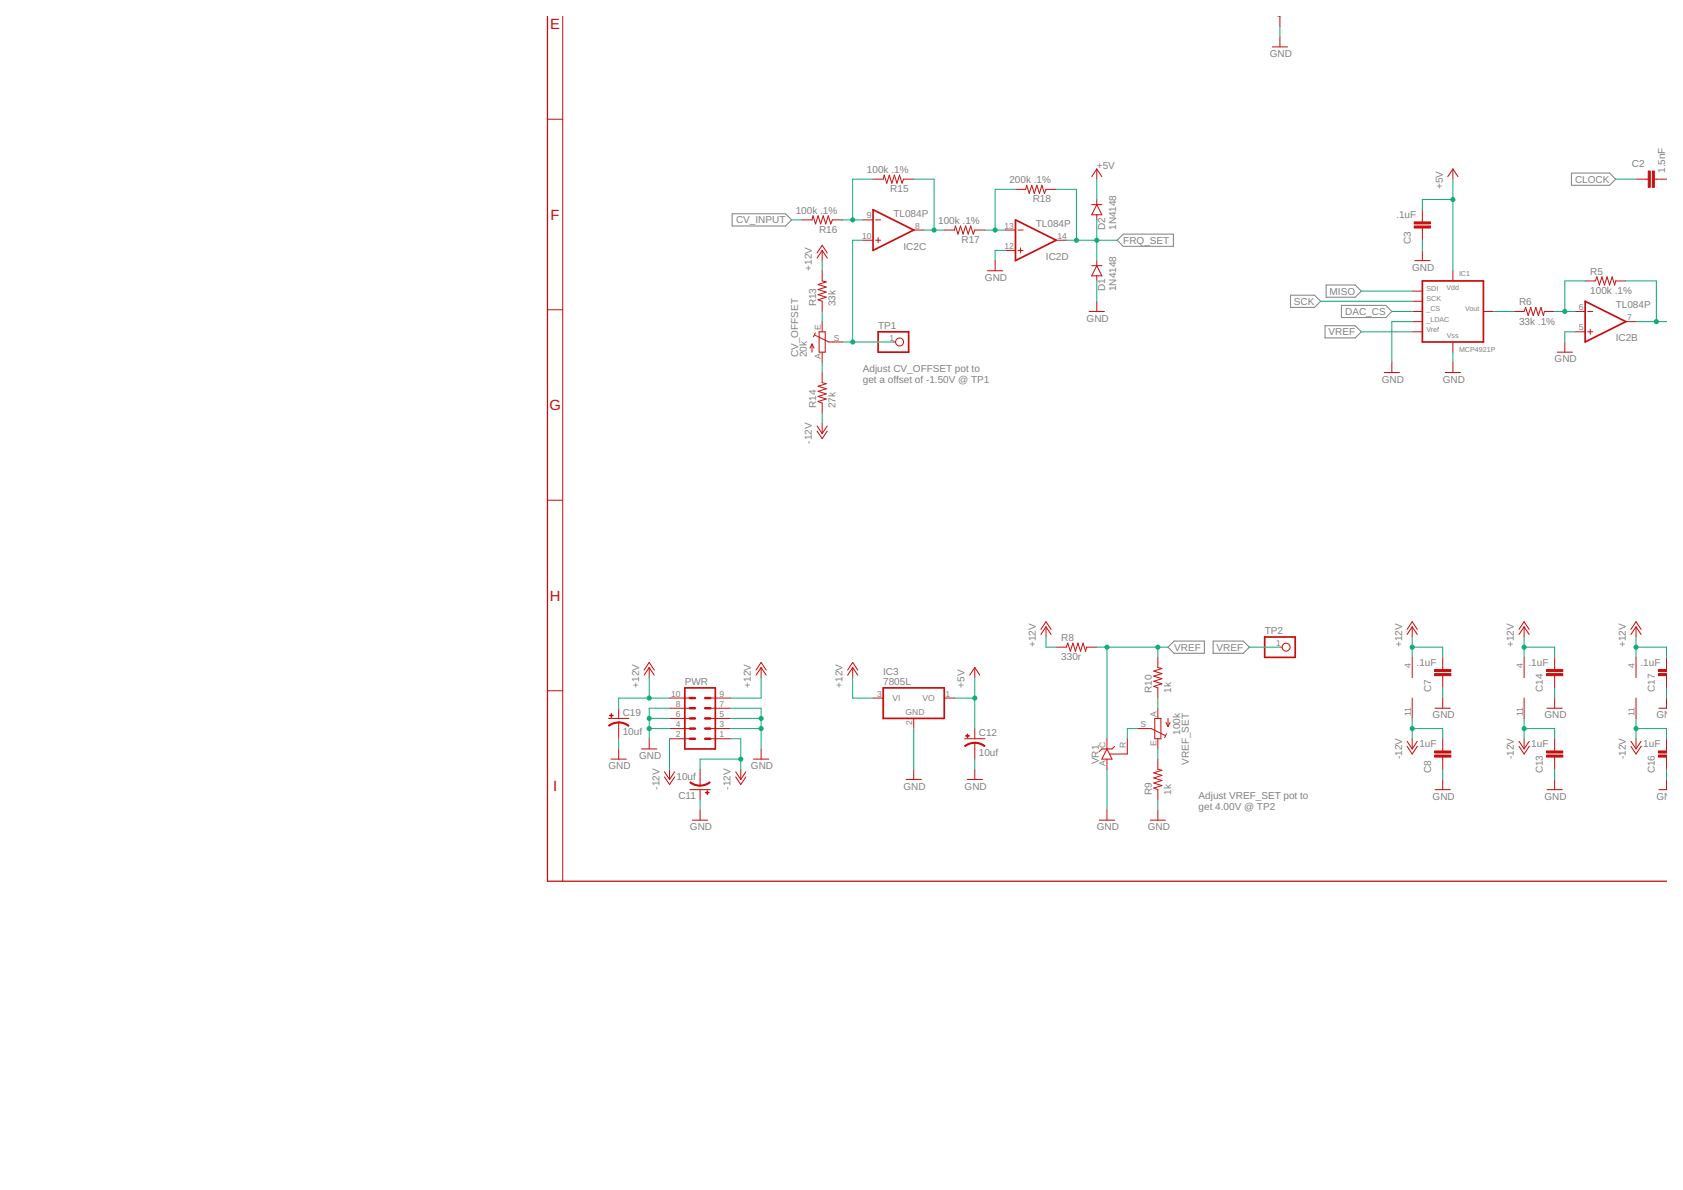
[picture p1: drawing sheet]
<svg xmlns="http://www.w3.org/2000/svg" width="420mm" height="297mm" viewBox="0 0 420 297" stroke-linecap="round" stroke-linejoin="round" font-family="sans-serif">
<path d="M182.8 53.4h13.3l1.5 1.5-1.5 1.5h-13.3zM278.9 60l1.5-1.6h12.5v3.1h-12.5zM392.3 43.2h9.5l1.6 1.5-1.6 1.5h-9.5zM322.2 73.7h6l1.5 1.5-1.5 1.5h-6zM331.1 71.1h7.2l1.6 1.6-1.6 1.5h-7.2zM334.9 76.2h11l1.6 1.5-1.6 1.6h-11zM330.8 81.3h7.5l1.6 1.5-1.6 1.5h-7.5zM291.6 161.5l1.5-1.5h7.6v3.1h-7.6zM302.9 160h7.5l1.5 1.5-1.5 1.6h-7.5z" fill="none" stroke="#808080" stroke-width=".25"/>
<path d="M218 52.3l10.1 5.1-10.1 5.1zM253.5 54.9l10.2 5.1-10.2 5zM355.1 70.1h15.2v15.3h-15.2zM395.7 75.2l10.2 5.1-10.2 5.1zM219.2 82.8h7.6v5.1h-7.6zM315.7 159h7.6v5.1h-7.6zM171 171.7h7.6v15.2h-7.6zM220.5 171.7h15.2v7.6h-15.2z" fill="none" stroke="#c90d0c" stroke-width=".42"/>
<g fill="none" stroke="#c90d0c" stroke-width=".25">
<path d="M140.5 4.1v215.9M317.6 11.7h3.8M319.5 4.1v2.5M319.5 9.2v2.5M136.7 29.8h3.8M200.2 54.9h2.5l.3-1 .6 2 .6-2 .7 2 .6-2 .6 2 .7-2 .6 2 .4-1h2.5M215.4 60h2.6M215.4 54.9h2.6M218 44.7h2.5l.2-1 .7 2 .6-2 .7 2 .6-2 .6 2 .7-2 .6 2 .4-1h2.5M218.6 60h1.3M218.6 54.9h1.3M219.2 59.3v1.3"/>
<path d="M228.1 57.4h2.6M235.7 57.4h2.6l.2-1 .7 2 .6-2 .6 2 .7-2 .6 2 .6-2 .7 2 .4-1h2.5M251 57.4h2.5M253.5 47.3h2.6l.2-1.1 .6 2.1 .7-2.1 .6 2.1 .6-2.1 .7 2.1 .6-2.1 .7 2.1 .3-1h2.6M254.1 57.4h1.3M263.7 60h2.5M272.5 51.1h2.6M273.8 42.2v2.5M273.8 49.8v1.3M273.8 53.6v1.3M273.8 51.1l1.3 2.5h-2.6zM273.8 42.2l1.3 1.9"/>
<path d="M273.8 42.2l-1.3 1.9M355.1 52.3v3.1M355.1 56.9v3.1M362.7 42.2v2.5M362.7 42.2l1.3 1.9M362.7 42.2l-1.3 1.9M408.4 44.7h3.1M413 44.7h3M136.7 77.3h3.8M204 63.1l1.3-1.9 1.2 1.9M205.3 62.5l1.2 1.9M205.3 62.5l-1.3 1.9"/>
<path d="M205.3 62.5v2.5M205.3 67.6v2.5l1 .3-2.1 .6 2.1 .6-2.1 .7 2.1 .6-2.1 .7 2.1 .6-2.1 .6 1.1 .4v2.5M246.5 67.6h3.8M248.4 65v2.6M251 62.5h2.5M254.1 62.5h1.3M254.8 61.9v1.2M271.9 77.7h3.8M272.5 66.3h2.6M273.8 66.3l1.3 2.6h-2.6zM273.8 65v1.3M273.8 68.9v1.2"/>
<path d="M273.8 75.2v2.5M352.6 77.7h2.5M352.6 72.7h2.5M352.6 75.2h2.5M353.2 65h3.8M355.1 62.5v2.5M362.7 67.6v2.5M370.3 77.7h2.6M378 77.7h2.5l.4-1 .6 2.1 .6-2.1 .7 2.1 .6-2.1 .6 2.1 .7-2.1 .6 2.1 .3-1.1h2.5M393.2 77.7h2.5M395.7 70.1h2.6l.4-1 .6 2 .6-2 .7 2 .6-2 .6 2 .7-2 .6 2 .3-1h2.5M396.4 77.7h1.2"/>
<path d="M202.7 85.9v2M202.7 85.9l-.5 1M202.7 85.9l.5 1M203.4 83.6l3.5 1.8h3.4M203.5 83.1l-.4 1M204.5 82.8h1.5v5.1h-1.5zM205.3 80.3v2.5M205.3 87.9v2.5M205.3 93v2.5l1 .3-2.1 .6 2.1 .6-2.1 .7 2.1 .6-2.1 .7 2.1 .6-2.1 .6 1.1 .4v2.5M223 85.4h.6M345.6 93h3.8M347.5 90.4v2.6"/>
<path d="M352.6 82.8h2.5M352.6 80.3h2.5M360.8 93h3.8M362.7 85.4v2.5M362.7 90.4v2.6M388.7 87.9h3.9M390.7 85.4v2.5M393.2 82.8h2.5M396.4 82.8h1.2M397 82.2v1.3M405.9 80.3h2.5M204 106.3l1.3 1.9"/>
<path d="M204 107.6l1.3 1.9 1.2-1.9M205.3 105.7v2.5M206.5 106.3l-1.2 1.9M136.7 124.9h3.8M259.9 157.1l1.2-1.9 1.3 1.9M261.1 156.5l1.3 1.9M261.1 156.5l-1.2 1.9M261.1 156.5v2.5M351.3 157.1l1.3-1.9 1.2 1.9M352.6 156.5l1.2 1.9M352.6 156.5l-1.3 1.9M352.6 156.5v2.5"/>
<path d="M379.2 157.1l1.3-1.9 1.3 1.9M380.5 156.5v2.5M380.5 156.5l1.3 1.9M380.5 156.5l-1.3 1.9M407.2 157.1l1.2-1.9 1.3 1.9M408.4 156.5v2.5M408.4 156.5l1.3 1.9M408.4 156.5l-1.2 1.9M136.7 172.4h3.8M151.9 179.3h5.1M154.5 176.8v2.5M160.8 167.3l1.3-1.9 1.2 1.9"/>
<path d="M162.1 166.6l1.2 1.9M162.1 166.6l-1.3 1.9M162.1 166.6v2.6M167.2 176.8h5M167.2 179.3h5M167.2 174.2h5M177.3 176.8h5.1M177.3 179.3h5.1M177.3 174.2h5.1M188.7 167.3l1.3-1.9 1.3 1.9M190 166.6v2.6M190 166.6l1.3 1.9"/>
<path d="M190 166.6l-1.3 1.9M211.6 167.3l1.3-1.9 1.2 1.9M212.9 166.6l1.2 1.9M212.9 166.6l-1.3 1.9M212.9 166.6v2.6M218 174.2h2.5M228.1 179.3v2.6M235.7 174.2h2.6M243.4 166.6v2.6M243.4 166.6l1.2 1.9M243.4 166.6l-1.3 1.9M263.7 161.5h2.5l.4-1 .6 2.1 .6-2.1 .7 2.1 .6-2.1 .6 2.1 .7-2.1 .6 2.1 .3-1.1h2.5"/>
<path d="M288.3 179.3h1.5v5.1h-1.5zM289.1 164.1v2.5l1 .3-2.1 .6 2.1 .6-2.1 .7 2.1 .6-2.1 .7 2.1 .6-2.1 .6 1.1 .4v2.5M289.1 176.8v2.5M291.6 179.3v2.1M319.5 161.5h.6M352.6 164.1v5.1M352.6 174.2v5.1M358.3 176.8h3.8M360.2 164.1v3M360.2 168.7v3M360.2 174.2v2.6M380.5 164.1v5.1"/>
<path d="M380.5 174.2v5.1M386.2 176.8h3.8M388.1 164.1v3M388.1 168.7v3M388.1 174.2v2.6M408.4 164.1v5.1M408.4 174.2v5.1M414.1 176.8h1.9M152.5 189.5h3.9M154.5 180.3v4.1M154.5 186.9v2.6M160.2 186.9h3.8"/>
<path d="M162.1 184.4v2.5M165.9 192.7l1.3 1.9M165.9 193.9l1.3 1.9 1.2-1.9M167.2 181.9h5M167.2 184.4h5M167.2 192v2.6M168.4 192.7l-1.2 1.9M172.2 197.1h5.1M174.8 192v4.1M174.8 197.1v2.5M177.3 181.9h5.1M177.3 184.4h5.1"/>
<path d="M183.7 192.7l1.2 1.9M183.7 193.9l1.2 1.9 1.3-1.9M184.9 192v2.6M186.2 192.7l-1.3 1.9M188.1 189.5h3.8M190 186.9v2.6M226.2 194.6h3.8M228.1 192v2.6M240.8 184.4h5.1M241.4 194.6h3.9M243.4 181.9v2.5M243.4 185.4v4.1"/>
<path d="M243.4 192v2.6M276.4 186.9l1.2 2.6h-2.5zM276.4 184.4v2.5M276.4 189.5v2.5M278.3 186.3l-.7 .6h-2.5l-.7 .7M281.4 184.4v3.8h-4.4M284 181.9h3.4l3.5 1.7M289.1 189.5v2.5l1 .3-2.1 .6 2.1 .6-2.1 .7 2.1 .6-2.1 .7 2.1 .6-2.1 .6 1.1 .4v2.5M289.1 184.4v2.5M291.1 180.3l.5 1.1M291.2 183.2l-.4 .9M292.1 180.3l-.5 1.1"/>
<path d="M351.3 185l1.3 1.9M351.3 186.3l1.3 1.9 1.2-1.9M352.6 184.4v2.5M353.8 185l-1.2 1.9M358.3 197.1h3.8M360.2 184.4v3.1M360.2 189v3M360.2 194.6v2.5M379.2 185l1.3 1.9M379.2 186.3l1.3 1.9 1.3-1.9M380.5 184.4v2.5M381.8 185l-1.3 1.9"/>
<path d="M386.2 197.1h3.8M388.1 184.4v3.1M388.1 189v3M388.1 194.6v2.5M407.2 185l1.2 1.9M407.2 186.3l1.2 1.9 1.3-1.9M408.4 184.4v2.5M409.7 185l-1.3 1.9M414.1 197.1h1.9M172.9 204.7h3.8M174.8 202.2v2.5M274.4 204.7h3.9"/>
<path d="M276.4 202.2v2.5M287.1 204.7h3.9M289.1 202.2v2.5"/>
<circle cx="224.6" cy="85.4" r=".99"/>
<circle cx="321.1" cy="161.5" r=".99"/>
</g>
<g fill="#c90d0c" stroke="#c90d0c" stroke-width=".25">
<path d="M412.5 42.7h.5v4.1h-.5z"/>
<path d="M411.5 42.7h.5v4.1h-.5z"/>
<path d="M353.1 55.4h4v.5h-4z"/>
<path d="M353.1 56.4h4v.5h-4z"/>
<path d="M358.1 167.1h4.1v.5h-4.1z"/>
<path d="M358.1 168.1h4.1v.6h-4.1z"/>
<path d="M358.1 187.5h4.1v.5h-4.1z"/>
<path d="M358.1 188.5h4.1v.5h-4.1z"/>
<path d="M241.1 183.6h.9v.1h-.9z"/>
<path d="M241.5 183.2h.1v.9h-.1z"/>
<path d="M386.1 187.5h4v.5h-4z"/>
<path d="M386.1 188.5h4v.5h-4z"/>
<path d="M386.1 167.1h4v.5h-4z"/>
<path d="M386.1 168.1h4v.6h-4z"/>
<path d="M414 187.5h2v.5h-2z"/>
<path d="M414 188.5h2v.5h-2z"/>
<path d="M414 167.1h2v.5h-2z"/>
<path d="M414 168.1h2v.6h-2z"/>
<path d="M176.1 197.8h.9v.1h-.9z"/>
<path d="M176.5 197.4h.1v.9h-.1z"/>
<path d="M152.2 178.5h.9v.2h-.9z"/>
<path d="M152.6 178.2h.1v.8h-.1z"/>
</g>
<g fill="#c90d0c" stroke="#c90d0c" stroke-width=".25">
<path d="M243.4 185.3l1.3 .2 1.2 .7-.2 .2-.8-.6-1.5-.3z" fill-rule="evenodd"/>
<path d="M240.8 186.2l1.2-.7 1.4-.2v.2l-1.1 .2-1.3 .7z" fill-rule="evenodd"/>
<path d="M172.4 195.2l1.3 .6 1.1 .2v.2l-1.9-.4-.7-.5z" fill-rule="evenodd"/>
<path d="M174.8 196l1-.2 1.4-.6 .1 .1-1.7 .9h-.8z" fill-rule="evenodd"/>
<path d="M154.5 180.2l1.3 .2 1.2 .7-.1 .2-.9-.5-1.5-.4z" fill-rule="evenodd"/>
<path d="M151.9 181.1l1.2-.7 1.4-.2v.3l-1.1 .1-1.3 .7z" fill-rule="evenodd"/>
</g>
<path d="M136.7 4.1v215.9h279.3" fill="none" stroke="#c90d0c" stroke-width=".32"/>
<path d="M172.2 174.2h1.3M172.2 176.8h1.3M172.2 179.3h1.3M176 174.2h1.3M176 176.8h1.3M176 179.3h1.3M172.2 181.9h1.3M172.2 184.4h1.3M176 181.9h1.3M176 184.4h1.3" fill="none" stroke="#c90d0c" stroke-width=".61"/>
<g fill="none" stroke="#0dab76" stroke-width=".25">
<path d="M319.5 6.6v2.6M197.6 54.9h2.6M210.3 54.9h5.1M215.4 60h-2.5v25.4M218 44.7h-5.1v10.2M228.1 44.7h5.1v12.7M230.7 57.4h5M245.9 57.4h5.1M253.5 47.3h-5.1v10.1M263.7 47.3h5v12.7M266.2 60h12.7M273.8 44.7v5.1"/>
<path d="M273.8 54.9v10.1M355.1 60v2.5M362.7 44.7v22.9M362.7 49.8h-7.6v2.5M403.4 44.7h5M205.3 65v2.6M205.3 77.7v2.6M251 62.5h-2.6v2.5M273.8 70.1v5.1M329.7 75.2h22.9M339.9 72.7h12.7M347.5 77.7h5.1"/>
<path d="M372.9 77.7h5.1M388.1 77.7h5.1M395.7 70.1h-5v7.6M405.9 70.1h7.6v10.2M205.3 90.4v2.6M210.3 85.4h12.7M339.9 82.8h12.7M352.6 80.3h-5.1v10.1M362.7 87.9v2.5M393.2 82.8h-2.5v2.6M408.4 80.3h7.6M205.3 103.1v2.6"/>
<path d="M261.1 159v2.5h2.6M352.6 159v5.1M380.5 159v5.1M408.4 159v5.1M162.1 179.3h5.1M162.1 169.2v5M167.2 176.8h-5.1v7.6M167.2 174.2h-12.7v2.6M182.4 176.8h7.6v10.1M182.4 179.3h7.6M190 169.2v5h-7.6M212.9 169.2v5h5.1"/>
<path d="M238.3 174.2h5.1M243.4 169.2v12.7M273.8 161.5h17.8M276.4 161.5v22.9M289.1 161.5v2.6M289.1 174.2v2.6M311.9 161.5h7.6M352.6 161.5h7.6v2.6M352.6 179.3v5.1M360.2 171.7v2.5M380.5 161.5h7.6v2.6M380.5 179.3v5.1"/>
<path d="M388.1 171.7v2.5M408.4 179.3v5.1M408.4 161.5h7.6M154.5 184.4v2.5M162.1 181.9h5.1M167.2 184.4v7.6M174.8 199.6v2.6M182.4 181.9h7.6M182.4 184.4h2.5v7.6M184.9 189.5h-10.1v2.5M228.1 181.9v10.1M243.4 189.5v2.5"/>
<path d="M276.4 192v10.2M284 181.9h-2.6v2.5M289.1 186.9v2.6M289.1 199.6v2.6M352.6 181.9h7.6v2.5M360.2 192v2.6M380.5 181.9h7.6v2.5M388.1 192v2.6M408.4 181.9h7.6"/>
</g>
<g fill="#0dab76" stroke="#0dab76" stroke-width=".25">
<circle cx="190" cy="179.3" r=".51"/>
<circle cx="190" cy="181.9" r=".51"/>
<circle cx="162.1" cy="181.9" r=".51"/>
<circle cx="162.1" cy="179.3" r=".51"/>
<circle cx="352.6" cy="181.9" r=".51"/>
<circle cx="380.5" cy="181.9" r=".51"/>
<circle cx="408.4" cy="181.9" r=".51"/>
<circle cx="184.9" cy="189.5" r=".51"/>
<circle cx="352.6" cy="161.5" r=".51"/>
<circle cx="380.5" cy="161.5" r=".51"/>
<circle cx="408.4" cy="161.5" r=".51"/>
<circle cx="162.1" cy="174.2" r=".51"/>
<circle cx="413.5" cy="80.3" r=".51"/>
<circle cx="390.7" cy="77.7" r=".51"/>
<circle cx="362.7" cy="49.8" r=".51"/>
<circle cx="243.4" cy="174.2" r=".51"/>
<circle cx="289.1" cy="161.5" r=".51"/>
<circle cx="276.4" cy="161.5" r=".51"/>
<circle cx="268.7" cy="60" r=".51"/>
<circle cx="273.8" cy="60" r=".51"/>
<circle cx="212.9" cy="85.4" r=".51"/>
<circle cx="212.9" cy="54.9" r=".51"/>
<circle cx="233.2" cy="57.4" r=".51"/>
<circle cx="248.4" cy="57.4" r=".51"/>
</g>
<g font-size="3.7" fill="#c90d0c">
<text x="137.4" y="7.3">E</text>
<text x="137.5" y="54.8">F</text>
<text x="137.2" y="102.4">G</text>
<text x="137.2" y="149.9">H</text>
<text x="138.1" y="197.5">I</text>
</g>
<g font-size="2.5" fill="#808080">
<text x="317" y="14.2">GND</text>
<text x="407.4" y="41.8">C2</text>
<text x="216.4" y="43.2">100k .1%</text>
<text x="222.3" y="48">R15</text>
<text x="252" y="45.7">200k .1%</text>
<text x="273.8" y="42.2">+5V</text>
<text x="360.2" y="47.3" transform="rotate(-90 360.2 47.3)">+5V</text>
<text x="393.2" y="45.6">CLOCK</text>
<text x="415.7" y="43.2" transform="rotate(-90 415.7 43.2)">1.5nF</text>
<text x="198.6" y="53.4">100k .1%</text>
<text x="257.8" y="50.5">R18</text>
<text x="183.7" y="55.8">CV_INPUT</text>
<text x="204.5" y="58.2">R16</text>
<text x="223" y="54.1">TL084P</text>
<text x="234.2" y="55.9">100k .1%</text>
<text x="258.6" y="56.7">TL084P</text>
<text x="275.9" y="57.4" transform="rotate(-90 275.9 57.4)">D2</text>
<text x="278.7" y="57.4" transform="rotate(-90 278.7 57.4)">1N4148</text>
<text x="348.6" y="54.5">.1uF</text>
<text x="225.6" y="62.4">IC2C</text>
<text x="240" y="60.7">R17</text>
<text x="261.1" y="64.9">IC2D</text>
<text x="280.4" y="60.8">FRQ_SET</text>
<text x="352.2" y="61" transform="rotate(-90 352.2 61)">C3</text>
<text x="202.7" y="67.6" transform="rotate(-90 202.7 67.6)">+12V</text>
<text x="245.9" y="70.1">GND</text>
<text x="352.6" y="67.6">GND</text>
<text x="397" y="68.6">R5</text>
<text x="203.7" y="76.5" transform="rotate(-90 203.7 76.5)">R13</text>
<text x="208.5" y="76.5" transform="rotate(-90 208.5 76.5)">33k</text>
<text x="275.9" y="72.7" transform="rotate(-90 275.9 72.7)">D1</text>
<text x="278.7" y="72.7" transform="rotate(-90 278.7 72.7)">1N4148</text>
<text x="323" y="76.1">SCK</text>
<text x="331.9" y="73.5">MISO</text>
<text x="379.2" y="76.2">R6</text>
<text x="397" y="73.4">100k .1%</text>
<text x="403.4" y="77">TL084P</text>
<text x="219.2" y="82.2">TP1</text>
<text x="271.3" y="80.3">GND</text>
<text x="331.7" y="83.7">VREF</text>
<text x="335.8" y="78.6">DAC_CS</text>
<text x="379.2" y="81">33k .1%</text>
<text x="199.3" y="89.2" transform="rotate(-90 199.3 89.2)">CV_OFFSET</text>
<text x="201.4" y="89.2" transform="rotate(-90 201.4 89.2)">20k</text>
<text x="403.4" y="85.2">IC2B</text>
<text x="215.4" y="92.9">Adjust CV_OFFSET pot to</text>
<text x="215.4" y="95.5">get a offset of -1.50V @ TP1</text>
<text x="344.9" y="95.5">GND</text>
<text x="360.2" y="95.5">GND</text>
<text x="388.1" y="90.4">GND</text>
<text x="203.7" y="101.9" transform="rotate(-90 203.7 101.9)">R14</text>
<text x="208.5" y="101.9" transform="rotate(-90 208.5 101.9)">27k</text>
<text x="202.7" y="110.8" transform="rotate(-90 202.7 110.8)">-12V</text>
<text x="258.6" y="161.6" transform="rotate(-90 258.6 161.6)">+12V</text>
<text x="264.9" y="160.1">R8</text>
<text x="315.7" y="158.4">TP2</text>
<text x="350" y="161.6" transform="rotate(-90 350 161.6)">+12V</text>
<text x="378" y="161.6" transform="rotate(-90 378 161.6)">+12V</text>
<text x="405.9" y="161.6" transform="rotate(-90 405.9 161.6)">+12V</text>
<text x="264.9" y="164.9">330r</text>
<text x="293.1" y="162.4">VREF</text>
<text x="303.7" y="162.4">VREF</text>
<text x="353.7" y="166.2">.1uF</text>
<text x="381.6" y="166.2">.1uF</text>
<text x="409.5" y="166.2">.1uF</text>
<text x="159.5" y="171.7" transform="rotate(-90 159.5 171.7)">+12V</text>
<text x="171" y="170.9">PWR</text>
<text x="187.5" y="171.7" transform="rotate(-90 187.5 171.7)">+12V</text>
<text x="210.3" y="171.7" transform="rotate(-90 210.3 171.7)">+12V</text>
<text x="220.5" y="171.1">7805L</text>
<text x="220.5" y="168.5">IC3</text>
<text x="240.8" y="171.7" transform="rotate(-90 240.8 171.7)">+5V</text>
<text x="287.6" y="173" transform="rotate(-90 287.6 173)">R10</text>
<text x="292.4" y="173" transform="rotate(-90 292.4 173)">1k</text>
<text x="357.3" y="172.7" transform="rotate(-90 357.3 172.7)">C7</text>
<text x="385.2" y="172.7" transform="rotate(-90 385.2 172.7)">C14</text>
<text x="413.1" y="172.7" transform="rotate(-90 413.1 172.7)">C17</text>
<text x="155.5" y="178.7">C19</text>
<text x="357.6" y="179.3">GND</text>
<text x="385.6" y="179.3">GND</text>
<text x="413.5" y="179.3">GND</text>
<text x="155.5" y="183.5">10uf</text>
<text x="244.4" y="183.8">C12</text>
<text x="294.6" y="183.5" transform="rotate(-90 294.6 183.5)">100k</text>
<text x="159.5" y="189.5">GND</text>
<text x="244.4" y="188.6">10uf</text>
<text x="274.3" y="190.8" transform="rotate(-90 274.3 190.8)">VR1</text>
<text x="296.8" y="191" transform="rotate(-90 296.8 191)">VREF_SET</text>
<text x="350" y="189.5" transform="rotate(-90 350 189.5)">-12V</text>
<text x="353.7" y="186.6">.1uF</text>
<text x="378" y="189.5" transform="rotate(-90 378 189.5)">-12V</text>
<text x="381.6" y="186.6">.1uF</text>
<text x="405.9" y="189.5" transform="rotate(-90 405.9 189.5)">-12V</text>
<text x="409.5" y="186.6">.1uF</text>
<text x="151.9" y="192">GND</text>
<text x="164.6" y="197.1" transform="rotate(-90 164.6 197.1)">-12V</text>
<text x="168.9" y="194.7">10uf</text>
<text x="182.4" y="197.1" transform="rotate(-90 182.4 197.1)">-12V</text>
<text x="187.5" y="192">GND</text>
<text x="225.6" y="197.1">GND</text>
<text x="240.8" y="197.1">GND</text>
<text x="357.3" y="193" transform="rotate(-90 357.3 193)">C8</text>
<text x="385.2" y="193" transform="rotate(-90 385.2 193)">C13</text>
<text x="413.1" y="193" transform="rotate(-90 413.1 193)">C16</text>
<text x="169.4" y="199.5">C11</text>
<text x="287.6" y="198.4" transform="rotate(-90 287.6 198.4)">R9</text>
<text x="292.4" y="198.4" transform="rotate(-90 292.4 198.4)">1k</text>
<text x="299.2" y="199.5">Adjust VREF_SET pot to</text>
<text x="299.2" y="202.2">get 4.00V @ TP2</text>
<text x="357.6" y="199.6">GND</text>
<text x="385.6" y="199.6">GND</text>
<text x="413.5" y="199.6">GND</text>
<text x="172.2" y="207.3">GND</text>
<text x="273.8" y="207.3">GND</text>
<text x="286.5" y="207.3">GND</text>
</g>
<g font-size="2.1" fill="#808080">
<text x="215.2" y="59.6">10</text>
<text x="216.4" y="54.5">9</text>
<text x="228.5" y="57.1">8</text>
<text x="250.8" y="57.1">13</text>
<text x="264" y="59.6">14</text>
<text x="250.8" y="62.1">12</text>
<text x="394.2" y="77.4">6</text>
<text x="204.9" y="82.5" transform="rotate(-90 204.9 82.5)">E</text>
<text x="394.2" y="82.5">5</text>
<text x="406.2" y="79.9">7</text>
<text x="204.9" y="89.7" transform="rotate(-90 204.9 89.7)">A</text>
<text x="208.1" y="85">S</text>
<text x="222" y="85">1</text>
<text x="318.6" y="161.2">1</text>
<text x="352.2" y="166.8" transform="rotate(-90 352.2 166.8)">4</text>
<text x="380.1" y="166.8" transform="rotate(-90 380.1 166.8)">4</text>
<text x="408.1" y="166.8" transform="rotate(-90 408.1 166.8)">4</text>
<text x="167.5" y="173.9">10</text>
<text x="179.6" y="173.9">9</text>
<text x="218.9" y="173.9">3</text>
<text x="236.1" y="173.9">1</text>
<text x="168.7" y="179">6</text>
<text x="168.7" y="176.4">8</text>
<text x="179.6" y="179">5</text>
<text x="179.6" y="176.4">7</text>
<text x="222.8" y="175">VI</text>
<text x="226.1" y="178.6">GND</text>
<text x="230.3" y="175">VO</text>
<text x="288.7" y="179" transform="rotate(-90 288.7 179)">A</text>
<text x="352.2" y="178.8" transform="rotate(-90 352.2 178.8)">11</text>
<text x="380.1" y="178.8" transform="rotate(-90 380.1 178.8)">11</text>
<text x="408.1" y="178.8" transform="rotate(-90 408.1 178.8)">11</text>
<text x="168.7" y="184.1">2</text>
<text x="168.7" y="181.5">4</text>
<text x="179.6" y="184.1">1</text>
<text x="179.6" y="181.5">3</text>
<text x="227.8" y="180.9" transform="rotate(-90 227.8 180.9)">2</text>
<text x="284.7" y="181.5">S</text>
<text x="276" y="191.3" transform="rotate(-90 276 191.3)">A</text>
<text x="276" y="186.6" transform="rotate(-90 276 186.6)">C</text>
<text x="281.1" y="186.6" transform="rotate(-90 281.1 186.6)">R</text>
<text x="288.7" y="186.2" transform="rotate(-90 288.7 186.2)">E</text>
</g>
<g font-size="1.8" fill="#808080">
<text x="364.2" y="68.9">IC1</text>
<text x="356.1" y="75.2">SCK</text>
<text x="356.1" y="72.7">SDI</text>
<text x="356.1" y="77.7">_CS</text>
<text x="361.1" y="72.4">Vdd</text>
<text x="365.8" y="77.7">Vout</text>
<text x="356.1" y="82.8">Vref</text>
<text x="356.1" y="80.3">_LDAC</text>
<text x="361.2" y="84.3">Vss</text>
<text x="364.2" y="87.9">MCP4921P</text>
</g>
</svg>
